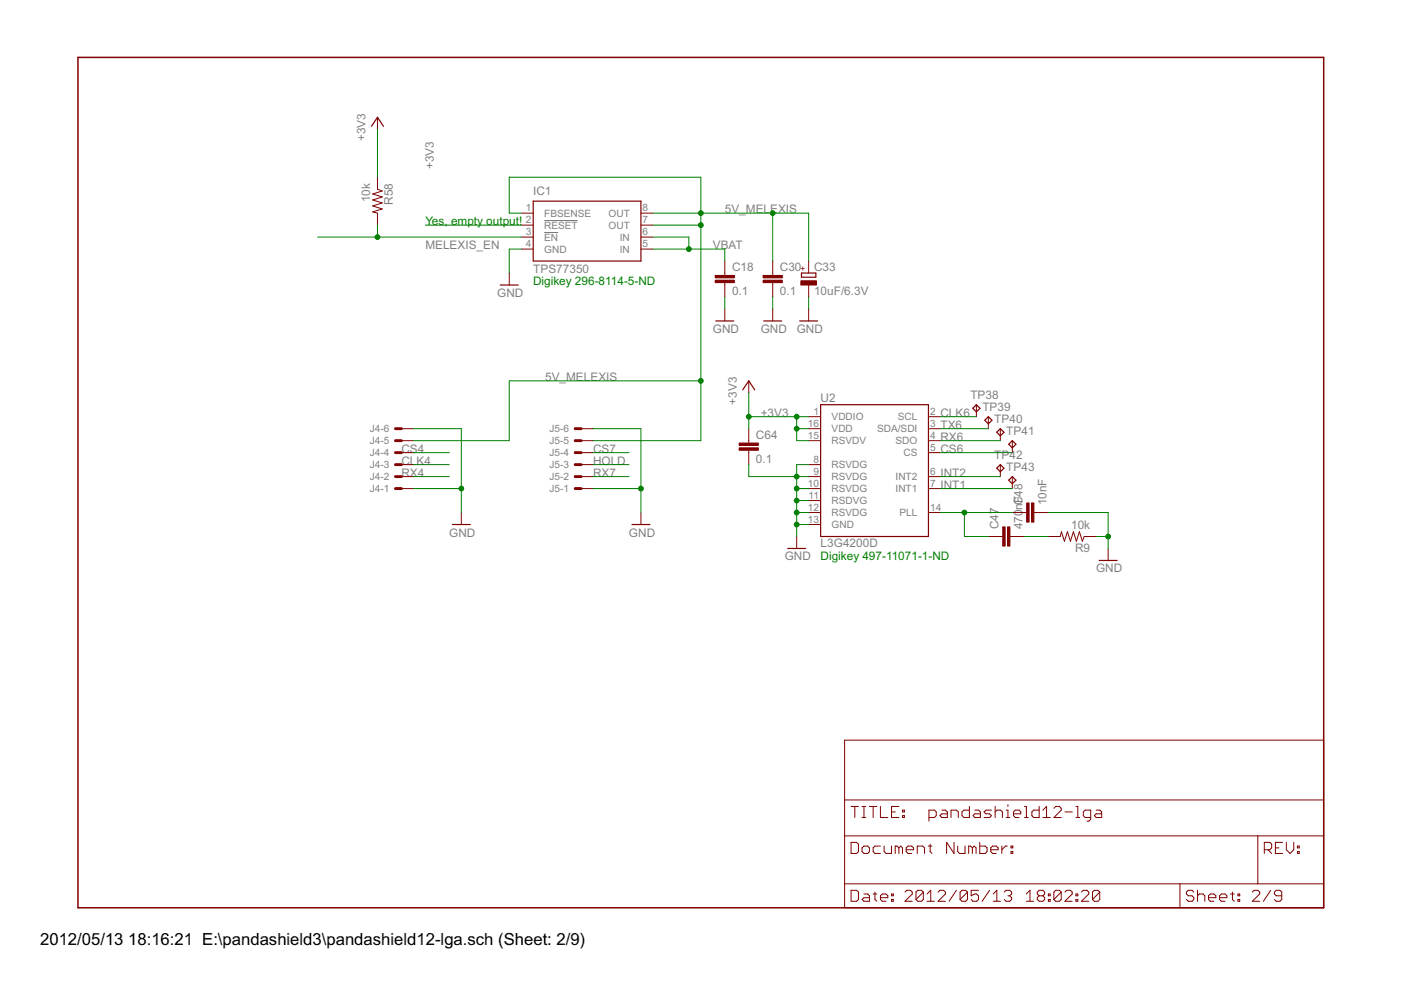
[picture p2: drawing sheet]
<svg xmlns="http://www.w3.org/2000/svg" width="297mm" height="210mm" viewBox="0 0 297 210" stroke-linecap="round" stroke-linejoin="round" font-family="sans-serif">
<path d="M115.4 46.8h7.1M115.4 49.3h2.9" fill="none" stroke="#808080" stroke-width=".21"/>
<path d="M16.5 12.2h264.1v180.3h-264.1z" fill="none" stroke="#800000" stroke-width=".32"/>
<g fill="none" stroke="#800000" stroke-width=".21">
<path d="M80 37.6v2.5l1 .4-2 .6 2 .7-2 .6 2 .6-2 .7 2 .6-2 .6 1 .3v2.5M80 24.9v2.5M108 57.9v2.5M110.5 45.2h2.6M110.5 47.7h2.6M110.5 50.3h2.6M110.5 52.8h2.6M135.9 45.2h2.5M135.9 47.7h2.5M135.9 50.3h2.5M135.9 52.8h2.5M153.7 55.4v3"/>
<path d="M153.7 59.9v3.1M163.8 55.4v3M163.8 59.9v3.1M171.4 55.4v2.5M153.7 65.5v2.6M163.8 65.5v2.6M171.4 60.4v2.6M171.4 65.5v2.6M85.1 90.9h2.6M85.1 93.4h2.6M85.1 96h2.6M85.1 98.5h2.6"/>
<path d="M123.2 90.9h2.6M123.2 93.4h2.6M123.2 96h2.6M123.2 98.5h2.6M158.7 80.8v2.5M158.7 90.9v3M158.7 95.5v3M171.4 88.3h2.6M171.4 90.9h2.6M171.4 93.4h2.6M171.4 98.5h2.6M196.8 88.3h2.6"/>
<path d="M196.8 90.9h2.6M196.8 93.4h2.6M196.8 96h2.6M207 85.8v2.5M209.5 88.3v2.6M212.1 90.9v2.5M212.1 98.5v2.5M214.6 93.4v2.6M85.1 101h2.6M85.1 103.6h2.6M97.8 108.7v2.5M123.2 101h2.6"/>
<path d="M123.2 103.6h2.6M135.9 108.7v2.5M168.9 113.7v2.6M171.4 101h2.6M171.4 103.6h2.6M171.4 108.7h2.6M171.4 111.2h2.6M171.4 106.1h2.6M196.8 101h2.6M196.8 103.6h2.6M196.8 108.7h2.6M209.5 113.7h3.1"/>
<path d="M214.1 113.7h3.1M214.6 108.7h3.1M214.6 101v2.6M219.2 108.7h3M222.2 113.7h2.6l.2-1 .7 2.1 .6-2.1 .6 2.1 .7-2.1 .6 2.1 .7-2.1 .6 2.1 .4-1.1h2.5M234.9 116.3v2.5M179.1 156.9h101.5v35.6h-101.5zM179.1 177.2h101.5M179.1 169.6h101.5M180.4 178.6h1.2l.4 .4v1.6l-.4 .4h-1.2zM180.4 171h1.6M181.2 171v2.3"/>
<path d="M182.8 179.8l.4-.4h.8l.3 .4v.8l-.3 .4h-.8l-.4-.4zM182.8 171h.8M182.8 173.3h.8M183.2 171v2.3M184.3 171h1.6M185.1 171v2.3M186.7 171v2.3h1.5M186.7 179.4h-1.2l-.4 .4v.8l.4 .4h1.2M187.5 179.4v1.2l.4 .4h1.1v-1.6M189 172.1h.8M190.6 171h-1.6v2.3h1.6M190.6 179.8l-.4-.4h-.4v1.6"/>
<path d="M190.6 179.8l.4-.4 .3 .4v1.2M190.6 179.8v1.2M191.3 172.9h.4v.4h-.4zM191.3 171.8h.4v.3h-.4zM196.8 179.4h.8M197 173.3h1.1l.4-.4v-.8l-.4-.3h-1.1v2.3M197.2 179v1.6l.4 .4M199.7 171.8h.7l.5 .3v1.2h-1.2l-.4-.4 .4-.3h1.2M201.6 173.3v-1.5h1.2l.4 .3v1.2M202.3 178.6v2.4l-1.6-2.4v2.4M203.1 179.4v1.2l.3 .4h1.2v-1.6M205.5 171v2.3h-1.1l-.4-.4v-.8l.4-.3h1.1"/>
<path d="M206.2 179.8l-.4-.4h-.4v1.6M206.2 179.8v1.2M206.2 179.8l.3-.4 .4 .4v1.2M206.7 171.8h.8l.4 .3v1.2h-1.2l-.4-.4 .4-.3h1.2M207.7 178.6v2.4h1.2l.4-.4v-.8l-.4-.4h-1.2M210.2 171.8h-1.2l-.4 .3 .4 .5h.8l.4 .3-.4 .4h-1.2M211 172.1l.4-.3h.8l.3 .3v1.2M211 171v2.3M212.4 179.4v1.6M213.3 173.3h.8M213.3 171.8h.4v1.5M213.6 179.4h-.4l-.8 .8"/>
<path d="M213.7 170.6v.4M214.4 179.4h.3v.4h-.3zM214.9 172.6h1.5v-.5l-.4-.3h-.7l-.4 .3v.8l.4 .4h.7M217.2 171h.4v2.3M217.2 173.3h.8M220.3 171v2.3h-1.1l-.4-.4v-.8l.4-.3h1.1M221.1 173.3h1.6M221.1 171.8l.8-.8v2.3M223.5 171.4l.3-.4h.8l.4 .4v.4l-1.5 1.5h1.5M225.8 172.1h1.6M228.1 171h.4v2.3M228.1 173.3h.8"/>
<path d="M231.2 173.3h-1.1l-.4-.4v-.8l.4-.3h1.1v1.9l-.3 .4h-.4M232.4 171.8h.8l.4 .3v1.2h-1.2l-.4-.4 .4-.3h1.2M266.7 177.2v10.2M270.4 179.8h.8M271.9 178.6h-1.5v2.4h1.5M272.7 178.6v1.6l.8 .8 .8-.8v-1.6M275.1 179.4h.4v.4h-.4zM179.1 187.4h101.5M180.4 188.8h1.2l.4 .3v1.6l-.4 .4h-1.2zM183.2 189.5h.8l.3 .4v1.2h-1.1l-.4-.4 .4-.4h1.1M185.1 189.5h.8M185.5 189.1v1.6l.4 .4"/>
<path d="M186.7 190.3h1.5v-.4l-.3-.4h-.8l-.4 .4v.8l.4 .4h.8M189 190.7h.4v.4h-.4zM189 189.5h.4v.4h-.4zM191.9 189.1l.4-.3h.7l.4 .3v.4l-1.5 1.6h1.5M192.1 180.2h1.6v-.4l-.4-.4h-.8l-.4 .4v.8l.4 .4h.8M194.5 181v-1.6h1.1l.4 .4v1.2M195.8 189.1v1.6l-.4 .4h-.8l-.4-.4M195.8 189.1l-.4-.3h-.8l-.4 .3v1.6M195.8 189.1l-1.6 1.6M196.6 191.1h1.5M196.6 189.5l.7-.7v2.3M198.9 189.1l.4-.3h.7l.4 .3v.4l-1.5 1.6h1.5"/>
<path d="M202.8 188.8l-1.6 2.3M205.1 189.1v1.6l-.4 .4h-.7l-.4-.4M205.1 189.1l-.4-.3h-.7l-.4 .3v1.6M205.1 189.1l-1.5 1.6M207.5 188.8h-1.6v1.1l.8-.4h.4l.4 .4v.8l-.4 .4h-.8l-.4-.4M209.8 188.8l-1.6 2.3M210.1 180.2h1.5v-.4l-.4-.4h-.7l-.4 .4v.8l.4 .4h.7M210.6 191.1h1.5M210.6 189.5l.7-.7v2.3M212.9 189.1l.4-.3h.8l.4 .3v.4l-.4 .4M213.7 189.9h.4M214.1 189.9l.4 .4v.4l-.4 .4h-.8l-.4-.4"/>
<path d="M214.4 180.6h.3v.4h-.3zM217.6 191.1h1.6M217.6 189.5l.8-.7v2.3M220.3 189.9l-.4 .4v.4l.4 .4h.8l.4-.4v-.4l-.4-.4M220.3 189.9l-.4-.4v-.4l.4-.3h.8l.4 .3v.4l-.4 .4M220.3 189.9h.8M222.3 190.7h.4v.4h-.4zM222.3 189.5h.4v.4h-.4zM225 189.1v1.6l-.4 .4h-.8l-.4-.4M225 189.1l-.4-.3h-.8l-.4 .3v1.6M225 189.1l-1.6 1.6M225.8 189.1l.4-.3h.7l.4 .3v.4l-1.5 1.6h1.5"/>
<path d="M228.1 190.7h.4v.4h-.4zM228.1 189.5h.4v.4h-.4zM229.3 189.1l.4-.3h.8l.3 .3v.4l-1.5 1.6h1.5M233.2 189.1v1.6l-.4 .4h-.8l-.4-.4M233.2 189.1l-.4-.3h-.8l-.4 .3v1.6M233.2 189.1l-1.6 1.6M250.2 187.4v5.1M253.1 189.1l-.4-.3h-.8l-.4 .3v.4l.4 .4h.8l.4 .4v.4l-.4 .4h-.8l-.4-.4M253.9 189.9l.4-.4h.8l.3 .4v1.2M253.9 188.8v2.3M256.2 190.3h1.6v-.4l-.4-.4h-.8l-.4 .4v.8l.4 .4h.8M258.6 190.3h1.5v-.4l-.4-.4h-.7l-.4 .4v.8l.4 .4h.7"/>
<path d="M260.9 189.5h.8M261.3 189.1v1.6l.4 .4M262.5 190.7h.3v.4h-.3zM262.5 189.5h.3v.4h-.3zM265.5 189.1l.4-.3h.8l.4 .3v.4l-1.6 1.6h1.6M268.1 180.2h1.1l.4-.4v-.8l-.4-.4h-1.1v2.4M268.8 180.2l.8 .8M269.4 188.8l-1.5 2.3M271.8 189.9h-1.2l-.4-.4v-.4l.4-.3h.8l.4 .3v1.6l-.4 .4h-.8l-.4-.4M275.1 180.6h.4v.4h-.4z"/>
</g>
<g fill="none" stroke="#800000" stroke-width=".25">
<path d="M78.8 26.8l1.2-1.9 1.3 1.9M113.1 42.7h22.8v12.7h-22.8zM169.9 57.9h3.1v.9h-3.1zM106.1 60.4h3.8M151.8 68.1h3.8M161.9 68.1h3.8M169.5 68.1h3.9M157.5 82.7l1.2-1.9 1.3 1.9M174 85.8h22.8v27.9h-22.8zM206.2 86.6l.8-.8 .8 .8-.8 .7zM209.5 88.3l.8 .8-.8 .8-.7-.8zM211.3 99.3l.8-.8 .8 .8-.8 .7z"/>
<path d="M212.1 90.9l.8 .8-.8 .7-.8-.7zM214.6 93.4l.8 .8-.8 .8-.7-.8zM95.9 111.2h3.8M134 111.2h3.8M167 116.3h3.8M214.6 101l.8 .8-.8 .8-.7-.8zM233 118.8h3.9"/>
</g>
<g fill="#800000" stroke="#800000" stroke-width=".21">
<path d="M213.6 111.7h.5v4.1h-.5z"/>
<path d="M212.6 111.7h.5v4.1h-.5z"/>
<path d="M218.7 106.6h.5v4.1h-.5z"/>
<path d="M217.7 106.6h.5v4.1h-.5z"/>
<path d="M156.7 95h4.1v.5h-4.1z"/>
<path d="M156.7 93.9h4.1v.5h-4.1z"/>
<path d="M151.6 59.4h4.1v.5h-4.1z"/>
<path d="M151.6 58.4h4.1v.5h-4.1z"/>
<path d="M161.8 59.4h4.1v.5h-4.1z"/>
<path d="M161.8 58.4h4.1v.5h-4.1z"/>
<path d="M169.8 59.5h3.3v.9h-3.3z"/>
</g>
<path d="M83.8 98.5h1.3M83.8 96h1.3M83.8 93.4h1.3M83.8 90.9h1.3M121.9 98.5h1.3M121.9 96h1.3M121.9 93.4h1.3M121.9 90.9h1.3M83.8 103.6h1.3M83.8 101h1.3M121.9 103.6h1.3M121.9 101h1.3" fill="none" stroke="#800000" stroke-width=".61"/>
<g fill="none" stroke="#008000" stroke-width=".21">
<path d="M80 27.4v10.2M67.3 50.3h43.2M80 47.7v2.6M90.2 47.7h20.3M110.5 52.8h-2.5v5.1M110.5 45.2h-2.5v-7.6h40.6v55.8h-22.8M138.4 52.8h15.3v2.6M138.4 45.2h33v10.2M138.4 50.3h7.6v2.5M138.4 47.7h10.2M163.8 45.2v10.2M153.7 63v2.5"/>
<path d="M163.8 63v2.5M171.4 63v2.5M87.7 98.5h7.6M87.7 90.9h10.1v17.8M87.7 96h7.6M125.8 98.5h7.5M125.8 90.9h10.1v17.8M125.8 96h7.5M148.6 80.8h-40.6v12.6h-20.3M158.7 98.5v2.5h12.7M158.7 83.3v7.6M158.7 88.3h12.7"/>
<path d="M168.9 88.3v5.1h2.5M168.9 90.9h2.5M171.4 98.5h-2.5v15.2M199.4 90.9h10.1M199.4 96h15.2M199.4 88.3h7.6M199.4 93.4h12.7M87.7 101h7.6M87.7 103.6h10.1M125.8 101h7.5M125.8 103.6h10.1M168.9 111.2h2.5"/>
<path d="M168.9 103.6h2.5M168.9 106.1h2.5M168.9 108.7h2.5M199.4 101h12.7M199.4 103.6h15.2M199.4 108.7h15.2M204.5 108.7v5h5M217.2 113.7h5M222.2 108.7h12.7v7.6M232.4 113.7h2.5"/>
</g>
<g fill="#008000" stroke="#008000" stroke-width=".21">
<circle cx="168.9" cy="108.7" r=".51"/>
<circle cx="168.9" cy="106.1" r=".51"/>
<circle cx="168.9" cy="103.6" r=".51"/>
<circle cx="168.9" cy="101" r=".51"/>
<circle cx="168.9" cy="111.2" r=".51"/>
<circle cx="234.9" cy="113.7" r=".51"/>
<circle cx="97.8" cy="103.6" r=".51"/>
<circle cx="135.9" cy="103.6" r=".51"/>
<circle cx="204.5" cy="108.7" r=".51"/>
<circle cx="168.9" cy="88.3" r=".51"/>
<circle cx="168.9" cy="90.9" r=".51"/>
<circle cx="158.7" cy="88.3" r=".51"/>
<circle cx="146" cy="52.8" r=".51"/>
<circle cx="148.6" cy="47.7" r=".51"/>
<circle cx="148.6" cy="45.2" r=".51"/>
<circle cx="163.8" cy="45.2" r=".51"/>
<circle cx="148.6" cy="80.8" r=".51"/>
<circle cx="80" cy="50.3" r=".51"/>
</g>
<g font-size="4">
<text x="8.5" y="200.4">2012/05/13</text>
<text x="27.2" y="200.4">18:16:21 E:\pandashield3\pandashield12-lga.sch (Sheet: 2/9)</text>
</g>
<g font-size="2.8" fill="#808080">
<text x="77.5" y="30" transform="rotate(-90 77.5 30)">+3V3</text>
<text x="92" y="35.9" transform="rotate(-90 92 35.9)">+3V3</text>
<text x="113" y="41.4">IC1</text>
<text x="78.5" y="42.9" transform="rotate(-90 78.5 42.9)">10k</text>
<text x="83.3" y="43.4" transform="rotate(-90 83.3 43.4)">R58</text>
<text x="153.7" y="45.2">5V_MELEXIS</text>
<text x="90.2" y="52.8">MELEXIS_EN</text>
<text x="151.1" y="52.8">VBAT</text>
<text x="113" y="57.9">TPS77350</text>
<text x="155.2" y="57.5">C18</text>
<text x="165.4" y="57.5">C30</text>
<text x="172.6" y="57.4">C33</text>
<text x="105.4" y="63">GND</text>
<text x="155.2" y="62.6">0.1</text>
<text x="165.4" y="62.6">0.1</text>
<text x="172.6" y="62.5">10uF/6.3V</text>
<text x="151.1" y="70.6">GND</text>
<text x="161.3" y="70.6">GND</text>
<text x="168.9" y="70.6">GND</text>
<text x="115.6" y="80.7">5V_MELEXIS</text>
<text x="156.2" y="85.8" transform="rotate(-90 156.2 85.8)">+3V3</text>
<text x="161.3" y="88.4">+3V3</text>
<text x="174" y="85.3">U2</text>
<text x="199.4" y="88.4">CLK6</text>
<text x="205.7" y="84.6">TP38</text>
<text x="208.3" y="87.1">TP39</text>
<text x="210.8" y="89.6">TP40</text>
<text x="85.1" y="96">CS4</text>
<text x="125.7" y="96">CS7</text>
<text x="160.3" y="93.1">C64</text>
<text x="199.4" y="93.4">RX6</text>
<text x="199.4" y="96">CS6</text>
<text x="199.4" y="90.9">TX6</text>
<text x="213.4" y="92.2">TP41</text>
<text x="85.1" y="98.5">CLK4</text>
<text x="85.1" y="101.1">RX4</text>
<text x="125.7" y="98.5">HOLD</text>
<text x="125.7" y="101.1">RX7</text>
<text x="160.3" y="98.1">0.1</text>
<text x="199.4" y="101.1">INT2</text>
<text x="210.8" y="97.2">TP42</text>
<text x="213.4" y="99.8">TP43</text>
<text x="199.4" y="103.6">INT1</text>
<text x="216.8" y="106.6" transform="rotate(-90 216.8 106.6)">F</text>
<text x="221.9" y="107.2" transform="rotate(-90 221.9 107.2)">10nF</text>
<text x="95.3" y="113.8">GND</text>
<text x="133.4" y="113.8">GND</text>
<text x="211.7" y="112.2" transform="rotate(-90 211.7 112.2)">C47</text>
<text x="216.8" y="112.2" transform="rotate(-90 216.8 112.2)">470</text>
<text x="216.8" y="108" transform="rotate(-90 216.8 108)">nC48</text>
<text x="227.1" y="112.2">10k</text>
<text x="166.4" y="118.8">GND</text>
<text x="174" y="116">L3G4200D</text>
<text x="227.9" y="117">R9</text>
<text x="232.4" y="121.4">GND</text>
</g>
<g font-size="2.8" fill="#008000">
<text x="90.2" y="47.7">Yes, empty output!</text>
<text x="113" y="60.4">Digikey 296-8114-5-ND</text>
<text x="174" y="118.8">Digikey 497-11071-1-ND</text>
</g>
<g font-size="2.4" fill="#808080">
<text x="111.5" y="44.8">1</text>
<text x="111.5" y="47.4">2</text>
<text x="115.4" y="46">FBSENSE</text>
<text x="129" y="46">OUT</text>
<text x="136.3" y="47.4">7</text>
<text x="136.3" y="44.8">8</text>
<text x="111.5" y="49.9">3</text>
<text x="111.5" y="52.5">4</text>
<text x="115.4" y="48.5">RESET</text>
<text x="115.4" y="51">EN</text>
<text x="115.4" y="53.6">GND</text>
<text x="129" y="48.5">OUT</text>
<text x="131.4" y="53.6">IN</text>
<text x="131.4" y="51">IN</text>
<text x="136.3" y="52.5">5</text>
<text x="136.3" y="49.9">6</text>
<text x="172.5" y="88">1</text>
<text x="176.3" y="89.1">VDDIO</text>
<text x="190.4" y="89.1">SCL</text>
<text x="197.2" y="88">2</text>
<text x="78.4" y="94.2">J4-5</text>
<text x="78.4" y="91.7">J4-6</text>
<text x="116.5" y="94.2">J5-5</text>
<text x="116.5" y="91.7">J5-6</text>
<text x="171.3" y="90.5">16</text>
<text x="171.3" y="93.1">15</text>
<text x="176.3" y="91.7">VDD</text>
<text x="176.3" y="94.2">RSVDV</text>
<text x="186" y="91.7">SDA/SDI</text>
<text x="189.9" y="94.2">SDO</text>
<text x="197.2" y="90.5">3</text>
<text x="197.2" y="93.1">4</text>
<text x="197.2" y="95.6">5</text>
<text x="78.4" y="101.8">J4-2</text>
<text x="78.4" y="99.3">J4-3</text>
<text x="78.4" y="96.7">J4-4</text>
<text x="116.5" y="101.8">J5-2</text>
<text x="116.5" y="99.3">J5-3</text>
<text x="116.5" y="96.7">J5-4</text>
<text x="172.5" y="98.2">8</text>
<text x="172.5" y="100.7">9</text>
<text x="176.3" y="99.3">RSVDG</text>
<text x="176.3" y="101.8">RSVDG</text>
<text x="189.9" y="101.8">INT2</text>
<text x="191.5" y="96.7">CS</text>
<text x="197.2" y="100.7">6</text>
<text x="78.4" y="104.4">J4-1</text>
<text x="116.5" y="104.4">J5-1</text>
<text x="171.3" y="103.2">10</text>
<text x="171.4" y="105.8">11</text>
<text x="176.3" y="106.9">RSDVG</text>
<text x="176.3" y="104.4">RSVDG</text>
<text x="189.9" y="104.4">INT1</text>
<text x="197.2" y="103.2">7</text>
<text x="171.3" y="110.9">13</text>
<text x="171.3" y="108.3">12</text>
<text x="176.3" y="112">GND</text>
<text x="176.3" y="109.4">RSVDG</text>
<text x="190.7" y="109.4">PLL</text>
<text x="197.2" y="108.3">14</text>
</g>
<text font-size="2" fill="#800000" x="170.9" y="57.5" transform="rotate(-90 170.9 57.5)">+</text>
</svg>
